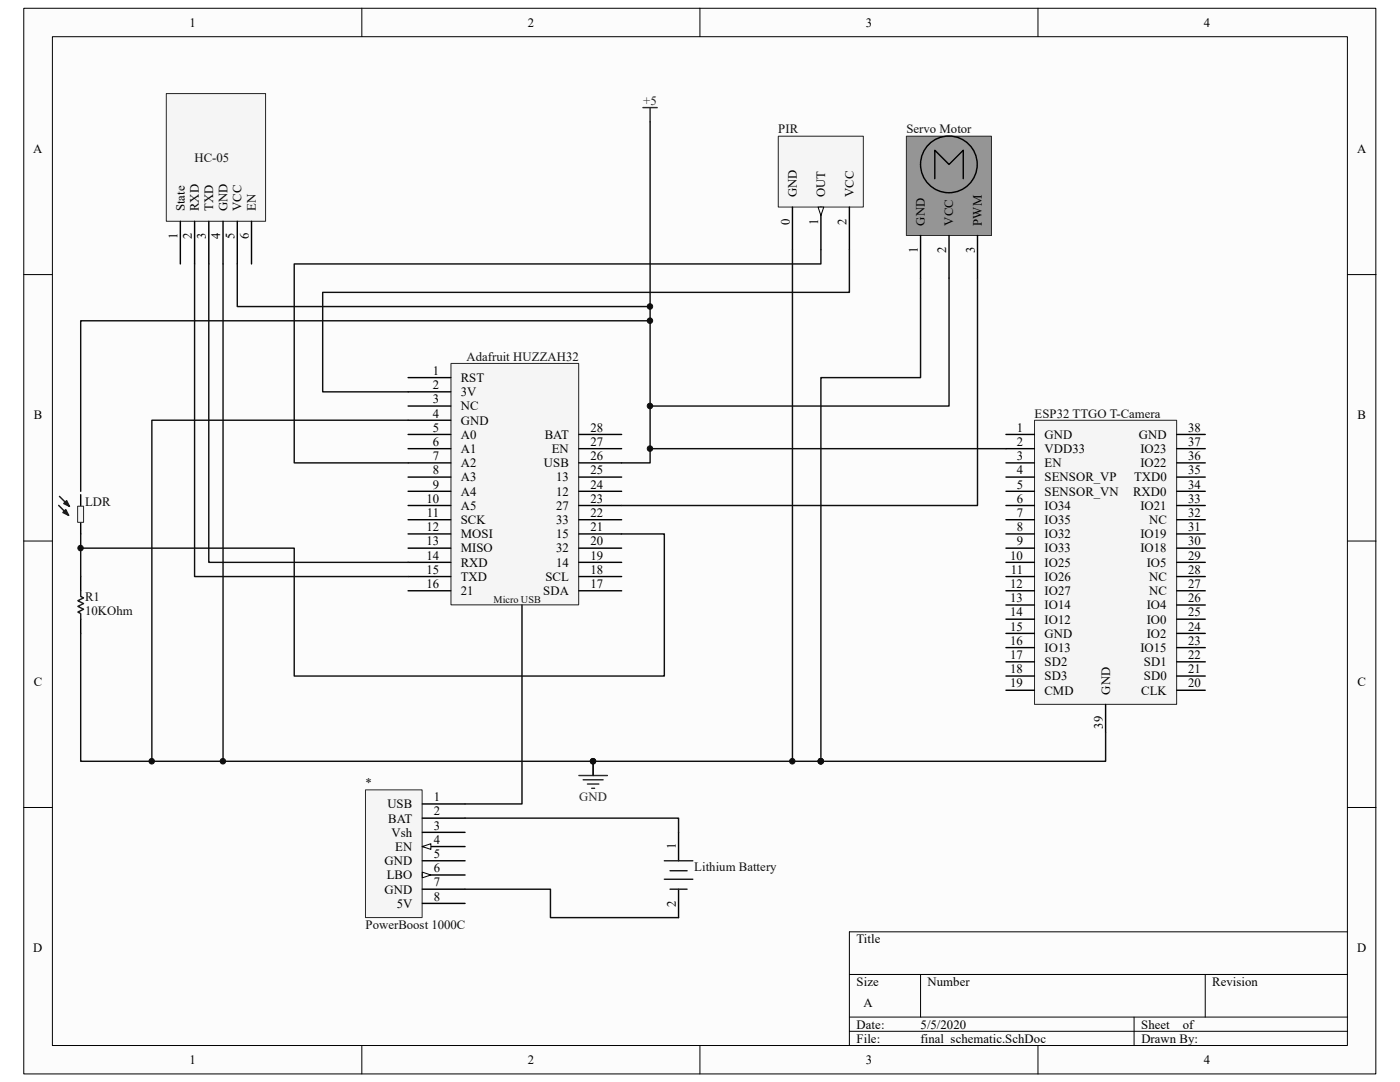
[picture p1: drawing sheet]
<svg xmlns="http://www.w3.org/2000/svg" width="279mm" height="216mm" viewBox="0 0 279 216" stroke-linecap="round" stroke-linejoin="round" font-family="sans-serif">
<path d="M4.8 1.7h269.8v212.6h-269.8z" fill="#fcfcfc"/>
<path d="M4.7 1.7h269.9v212.6h-269.9z" fill="none" stroke="#000" stroke-width=".2"/>
<path d="M10.5 7.4h258.4v201.2h-258.4z" fill="#fcfcfc"/>
<g fill="none" stroke="#000" stroke-width=".2">
<path d="M10.5 7.3h258.4v201.3h-258.4zM72.2 1.6v5.7M139.7 1.6v5.7M207.2 1.6v5.7M4.7 54.8h5.7M268.9 54.8h5.7M4.7 108h5.7M268.9 108h5.7M4.7 161.1h5.7M268.9 161.1h5.7M169.5 194.4h99.4M183.7 194.4v8.5"/>
<path d="M240.5 194.4v8.5M268.9 185.9h-99.4v22.7M72.2 208.6v5.7M139.7 208.6v5.7M169.5 202.9h99.4M169.5 205.8h99.4M207.2 208.6v5.7M226.3 202.9v5.7"/>
</g>
<path d="M90 72.6h25.5v48.1h-25.5z" fill="#f5f5f5"/>
<path d="M90 72.5h25.5v48.2h-25.5z" fill="none" stroke="#262626" stroke-width=".2"/>
<g fill="none" stroke="#000" stroke-width=".28">
<path d="M81.4 75.3h8.6M81.4 78.2h8.6M16.1 98.7v2.3M81.4 81h8.6M81.4 83.9h8.6M81.4 86.7h8.6M81.4 89.5h8.6M81.4 92.4h8.6M81.4 95.2h8.6M81.4 98h8.6M115.5 86.7h8.6M115.5 89.5h8.6"/>
<path d="M115.5 92.4h8.6M115.5 95.2h8.6M115.5 98h8.6M16.1 104.3v2.2M81.4 100.9h8.6M81.4 103.7h8.6M81.4 106.5h8.6M81.4 109.4h8.6M81.4 112.2h8.6M81.4 115h8.6M81.4 117.9h8.6M115.5 100.9h8.6"/>
<path d="M115.5 103.7h8.6M115.5 106.5h8.6M115.5 109.4h8.6M115.5 112.2h8.6M115.5 115h8.6M115.5 117.9h8.6"/>
</g>
<path d="M11.7 100.8l2 2" fill="none" stroke="#1c1c1c" stroke-width=".28"/>
<path d="M13.1 101.7l.6 1.1-1.1-.5z" fill="#1c1c1c" stroke="#1c1c1c" stroke-width=".28"/>
<path d="M15.5 101h1.2v3.2h-1.2z" fill="#f5f5f5"/>
<path d="M15.5 101h1.2v3.2h-1.2z" fill="none" stroke="#262626" stroke-width=".2"/>
<path d="M11.9 99.1l2 1.9M16.1 117.9v1.1l.6 .3-1.2 .6 1.2 .5-1.2 .6 1.2 .6-1.2 .5 .6 .3v1.2" fill="none" stroke="#1c1c1c" stroke-width=".28"/>
<path d="M12.7 100.5l.6-.6 .6 1.1z" fill="#1c1c1c" stroke="#1c1c1c" stroke-width=".28"/>
<path d="M16.1 115v2.9M16.1 123.6v2.8" fill="none" stroke="#000" stroke-width=".28"/>
<path d="M16.1 106.5v8.5" fill="none" stroke="#0e0e0e" stroke-width=".28"/>
<path d="M115.5 154.7h5.7M116.4 155.6h4M117.2 156.4h2.3M118.1 157.3h.6M118.4 151.9v2.8" fill="none" stroke="#262626" stroke-width=".28"/>
<circle cx="118.3" cy="151.9" r=".55" fill="#0e0e0e" stroke="#0e0e0e" stroke-width=".2"/>
<path d="M180.9 27.2h17v19.8h-17z" fill="#959595"/>
<path d="M180.9 27.2h17v19.8h-17z" fill="none" stroke="#262626" stroke-width=".2"/>
<g fill="none" stroke="#000" stroke-width=".28">
<path d="M186.6 35.6v-5.6l2.8 2.8 2.8-2.8v5.6M183.7 47v8.5M189.4 47v8.5M195.1 47v8.5"/>
<circle cx="189.4" cy="32.8" r="5.7"/>
</g>
<path d="M155.4 27.2h16.9v14.1h-16.9z" fill="#f5f5f5"/>
<path d="M155.3 27.2h17v14.1h-17z" fill="none" stroke="#262626" stroke-width=".2"/>
<path d="M158.1 41.3v8.5M163.8 41.3v8.5" fill="none" stroke="#000" stroke-width=".28"/>
<path d="M163.3 41.3h1.1l-.6 1.7z" fill="#fcfcfc" stroke="#000" stroke-width=".2"/>
<path d="M169.5 41.3v8.5" fill="none" stroke="#000" stroke-width=".28"/>
<path d="M33.2 18.7h19.8v25.5h-19.8z" fill="#f5f5f5"/>
<path d="M33.2 18.7h19.8v25.5h-19.8z" fill="none" stroke="#262626" stroke-width=".2"/>
<path d="M36 44.2v8.5M38.8 44.2v8.5M41.7 44.2v8.5M44.5 44.2v8.5M47.4 44.2v8.5M50.2 44.2v8.5" fill="none" stroke="#000" stroke-width=".28"/>
<path d="M206.5 83.9h28.3v56.6h-28.3z" fill="#f5f5f5"/>
<path d="M206.5 83.9h28.3v56.6h-28.3z" fill="none" stroke="#262626" stroke-width=".2"/>
<g fill="none" stroke="#000" stroke-width=".28">
<path d="M200.8 86.7h5.6M200.8 89.5h5.6M200.8 92.4h5.6M200.8 95.2h5.6M200.8 98h5.6M234.9 86.7h5.6M234.9 89.5h5.6M234.9 92.4h5.6M234.9 95.2h5.6M234.9 98h5.6M200.8 100.9h5.6M200.8 103.7h5.6"/>
<path d="M200.8 106.5h5.6M200.8 109.4h5.6M200.8 112.2h5.6M200.8 115h5.6M200.8 117.9h5.6M234.9 100.9h5.6M234.9 103.7h5.6M234.9 106.5h5.6M234.9 109.4h5.6M234.9 112.2h5.6M234.9 115h5.6M234.9 117.9h5.6"/>
<path d="M200.8 120.7h5.6M200.8 123.6h5.6M200.8 126.4h5.6M200.8 129.2h5.6M200.8 132.1h5.6M200.8 134.9h5.6M200.8 137.7h5.6M234.9 120.7h5.6M234.9 123.6h5.6M234.9 126.4h5.6M234.9 129.2h5.6M234.9 132.1h5.6"/>
<path d="M234.9 134.9h5.6M234.9 137.7h5.6M220.6 140.6v5.6"/>
</g>
<g fill="none" stroke="#0e0e0e" stroke-width=".28">
<path d="M129.7 24.3v68.1h-5.6M38.8 52.7v62.3h42.6M41.7 52.7v59.5h39.7M44.5 52.7v99.2M47.4 52.7v8.5h82.3M158.1 49.8v102.1M163.8 49.8v2.9h-105.1v39.7h22.7M169.5 49.8v8.5h-105.1v19.9h17M183.7 55.5v19.8h-19.9v76.6M189.4 55.5v25.5h-59.7M195.1 55.5v45.4h-71M129.7 64h-113.6v34"/>
<path d="M81.4 83.9h-51.1v68M129.7 89.5h71.1M124.1 106.5h8.5v28.4h-73.9v-25.5h-42.6M16.1 126.4v25.5h147.7M118.4 151.9v2.8M220.6 146.2v5.7h-56.8"/>
</g>
<g fill="#0e0e0e" stroke="#0e0e0e" stroke-width=".2">
<circle cx="118.3" cy="151.9" r=".55"/>
<circle cx="16.1" cy="109.4" r=".55"/>
<circle cx="163.8" cy="151.9" r=".55"/>
<circle cx="44.5" cy="151.9" r=".55"/>
<circle cx="30.3" cy="151.9" r=".55"/>
<circle cx="158.1" cy="151.9" r=".55"/>
<circle cx="129.7" cy="64" r=".55"/>
<circle cx="129.7" cy="81" r=".55"/>
<circle cx="129.7" cy="89.5" r=".55"/>
<circle cx="129.7" cy="61.2" r=".55"/>
</g>
<path d="M128.3 21.5h2.9M129.7 21.5v2.8" fill="none" stroke="#262626" stroke-width=".28"/>
<path d="M73 157.6h11.2v25.5h-11.2z" fill="#f5f5f5"/>
<path d="M72.9 157.6h11.3v25.5h-11.3z" fill="none" stroke="#262626" stroke-width=".2"/>
<path d="M84.3 177.4h8.5M84.3 174.6h8.5M84.3 180.3h8.5" fill="none" stroke="#000" stroke-width=".28"/>
<path d="M84.3 174l1.7 .6-1.7 .6z" fill="#fcfcfc" stroke="#000" stroke-width=".2"/>
<path d="M84.3 171.8h8.5M84.3 168.9h8.5" fill="none" stroke="#000" stroke-width=".28"/>
<path d="M84.3 168.9l1.7-.5v1.1z" fill="#fcfcfc" stroke="#000" stroke-width=".2"/>
<path d="M84.3 166.1h8.5M84.3 163.3h8.5M84.3 160.4h8.5M135.4 166.1v5.7M135.4 177.4v5.7" fill="none" stroke="#000" stroke-width=".28"/>
<path d="M132.6 175.4h5.7M132.6 171.8h5.7M133.7 173.7h3.4M133.7 177.4h3.4" fill="none" stroke="#1c1c1c" stroke-width=".28"/>
<path d="M104.2 120.7v39.7h-11.4M92.8 163.3h42.6v2.8M92.8 177.4h17.1v5.7h25.5" fill="none" stroke="#0e0e0e" stroke-width=".28"/>
<g font-size="2.5">
<text x="37.8" y="5.3">1</text>
<text x="105.3" y="5.3">2</text>
<text x="172.8" y="5.3">3</text>
<text x="240.2" y="5.3">4</text>
<text x="6.6" y="30.5">A</text>
<text x="270.8" y="30.5">A</text>
<text x="159" y="39.3" transform="rotate(-90 159 39.3)">GND</text>
<text x="164.7" y="39.3" transform="rotate(-90 164.7 39.3)">OUT</text>
<text x="170.4" y="39.3" transform="rotate(-90 170.4 39.3)">VCC</text>
<text x="35.4" y="47.7" transform="rotate(-90 35.4 47.7)">1</text>
<text x="36.9" y="42.2" transform="rotate(-90 36.9 42.2)">State</text>
<text x="38.3" y="47.7" transform="rotate(-90 38.3 47.7)">2</text>
<text x="39.7" y="42.2" transform="rotate(-90 39.7 42.2)">RXD</text>
<text x="41.1" y="47.7" transform="rotate(-90 41.1 47.7)">3</text>
<text x="42.5" y="42.2" transform="rotate(-90 42.5 42.2)">TXD</text>
<text x="43.9" y="47.7" transform="rotate(-90 43.9 47.7)">4</text>
<text x="45.4" y="42.2" transform="rotate(-90 45.4 42.2)">GND</text>
<text x="46.8" y="47.7" transform="rotate(-90 46.8 47.7)">5</text>
<text x="48.2" y="42.2" transform="rotate(-90 48.2 42.2)">VCC</text>
<text x="49.7" y="47.7" transform="rotate(-90 49.7 47.7)">6</text>
<text x="51.1" y="42.2" transform="rotate(-90 51.1 42.2)">EN</text>
<text x="157.6" y="44.9" transform="rotate(-90 157.6 44.9)">0</text>
<text x="163.3" y="44.9" transform="rotate(-90 163.3 44.9)">1</text>
<text x="169" y="44.9" transform="rotate(-90 169 44.9)">2</text>
<text x="184.6" y="45" transform="rotate(-90 184.6 45)">GND</text>
<text x="190.2" y="45" transform="rotate(-90 190.2 45)">VCC</text>
<text x="196" y="45" transform="rotate(-90 196 45)">PWM</text>
<text x="183.2" y="50.5" transform="rotate(-90 183.2 50.5)">1</text>
<text x="188.8" y="50.5" transform="rotate(-90 188.8 50.5)">2</text>
<text x="194.5" y="50.5" transform="rotate(-90 194.5 50.5)">3</text>
<text x="86.4" y="74.8">1</text>
<text x="86.4" y="77.6">2</text>
<text x="91.9" y="76.2">RST</text>
<text x="6.7" y="83.7">B</text>
<text x="86.4" y="80.5">3</text>
<text x="86.4" y="83.3">4</text>
<text x="91.9" y="79">3V</text>
<text x="91.9" y="81.9">NC</text>
<text x="270.9" y="83.7">B</text>
<text x="86.4" y="86.1">5</text>
<text x="86.4" y="89">6</text>
<text x="91.9" y="84.7">GND</text>
<text x="91.9" y="87.5">A0</text>
<text x="108.7" y="87.5">BAT</text>
<text x="117.8" y="89">27</text>
<text x="117.8" y="86.1">28</text>
<text x="202.9" y="86.1">1</text>
<text x="202.9" y="89">2</text>
<text x="208.4" y="87.5">GND</text>
<text x="227.3" y="87.5">GND</text>
<text x="237.1" y="89">37</text>
<text x="237.1" y="86.1">38</text>
<text x="86.4" y="91.8">7</text>
<text x="86.4" y="94.7">8</text>
<text x="91.9" y="90.4">A1</text>
<text x="91.9" y="93.2">A2</text>
<text x="108.5" y="93.2">USB</text>
<text x="110.1" y="90.4">EN</text>
<text x="117.8" y="94.7">25</text>
<text x="117.8" y="91.8">26</text>
<text x="202.9" y="91.8">3</text>
<text x="202.9" y="94.7">4</text>
<text x="208.4" y="90.4">VDD33</text>
<text x="208.4" y="93.2">EN</text>
<text x="227.6" y="93.2">IO22</text>
<text x="227.6" y="90.4">IO23</text>
<text x="237.1" y="94.7">35</text>
<text x="237.1" y="91.8">36</text>
<text x="85.1" y="100.3">10</text>
<text x="86.4" y="97.5">9</text>
<text x="91.9" y="96.1">A3</text>
<text x="91.9" y="98.9">A4</text>
<text x="91.9" y="101.7">A5</text>
<text x="111" y="101.7">27</text>
<text x="111" y="98.9">12</text>
<text x="111" y="96.1">13</text>
<text x="117.8" y="100.3">23</text>
<text x="117.8" y="97.5">24</text>
<text x="202.9" y="97.5">5</text>
<text x="202.9" y="100.3">6</text>
<text x="208.4" y="96.1">SENSOR_VP</text>
<text x="208.4" y="98.9">SENSOR_VN</text>
<text x="208.4" y="101.7">IO34</text>
<text x="226.1" y="98.9">RXD0</text>
<text x="226.3" y="96.1">TXD0</text>
<text x="227.6" y="101.7">IO21</text>
<text x="237.1" y="100.3">33</text>
<text x="237.1" y="97.5">34</text>
<text x="85.1" y="106">12</text>
<text x="85.2" y="103.2">11</text>
<text x="91.9" y="104.6">SCK</text>
<text x="91.9" y="107.4">MOSI</text>
<text x="111" y="107.4">15</text>
<text x="111" y="104.6">33</text>
<text x="117.8" y="106">21</text>
<text x="117.8" y="103.2">22</text>
<text x="202.9" y="103.2">7</text>
<text x="202.9" y="106">8</text>
<text x="208.4" y="104.6">IO35</text>
<text x="208.4" y="107.4">IO32</text>
<text x="227.6" y="107.4">IO19</text>
<text x="229.3" y="104.6">NC</text>
<text x="237.1" y="106">31</text>
<text x="237.1" y="103.2">32</text>
<text x="85.1" y="108.8">13</text>
<text x="85.1" y="111.7">14</text>
<text x="91.9" y="110.2">MISO</text>
<text x="91.9" y="113.1">RXD</text>
<text x="111" y="113.1">14</text>
<text x="111" y="110.2">32</text>
<text x="117.8" y="111.7">19</text>
<text x="117.8" y="108.8">20</text>
<text x="201.6" y="111.7">10</text>
<text x="202.9" y="108.8">9</text>
<text x="208.4" y="110.2">IO33</text>
<text x="208.4" y="113.1">IO25</text>
<text x="227.6" y="110.2">IO18</text>
<text x="228.9" y="113.1">IO5</text>
<text x="237.1" y="111.7">29</text>
<text x="237.1" y="108.8">30</text>
<text x="85.1" y="114.5">15</text>
<text x="85.1" y="117.3">16</text>
<text x="91.9" y="115.9">TXD</text>
<text x="91.9" y="118.7">21</text>
<text x="108.4" y="118.7">SDA</text>
<text x="108.8" y="115.9">SCL</text>
<text x="117.8" y="117.3">17</text>
<text x="117.8" y="114.5">18</text>
<text x="201.6" y="117.3">12</text>
<text x="201.7" y="114.5">11</text>
<text x="208.4" y="115.9">IO26</text>
<text x="208.4" y="118.7">IO27</text>
<text x="229.3" y="118.7">NC</text>
<text x="229.3" y="115.9">NC</text>
<text x="237.1" y="117.3">27</text>
<text x="237.1" y="114.5">28</text>
<text x="201.6" y="120.2">13</text>
<text x="201.6" y="123">14</text>
<text x="201.6" y="125.8">15</text>
<text x="208.4" y="121.6">IO14</text>
<text x="208.4" y="124.4">IO12</text>
<text x="228.9" y="124.4">IO0</text>
<text x="228.9" y="121.6">IO4</text>
<text x="237.1" y="125.8">24</text>
<text x="237.1" y="123">25</text>
<text x="237.1" y="120.2">26</text>
<text x="201.6" y="128.7">16</text>
<text x="201.6" y="131.5">17</text>
<text x="208.4" y="127.3">GND</text>
<text x="208.4" y="130.1">IO13</text>
<text x="227.6" y="130.1">IO15</text>
<text x="228.9" y="127.3">IO2</text>
<text x="237.1" y="131.5">22</text>
<text x="237.1" y="128.7">23</text>
<text x="6.7" y="136.8">C</text>
<text x="201.6" y="134.3">18</text>
<text x="201.6" y="137.2">19</text>
<text x="208.4" y="132.9">SD2</text>
<text x="208.4" y="135.8">SD3</text>
<text x="228.3" y="135.8">SD0</text>
<text x="228.3" y="132.9">SD1</text>
<text x="237.1" y="137.2">20</text>
<text x="237.1" y="134.3">21</text>
<text x="270.9" y="136.8">C</text>
<text x="208.4" y="138.6">CMD</text>
<text x="221.5" y="138.6" transform="rotate(-90 221.5 138.6)">GND</text>
<text x="227.8" y="138.6">CLK</text>
<text x="220.1" y="145.4" transform="rotate(-90 220.1 145.4)">39</text>
<text x="77.3" y="161.3">USB</text>
<text x="86.6" y="159.9">1</text>
<text x="77.5" y="164.1">BAT</text>
<text x="78.1" y="167">Vsh</text>
<text x="86.6" y="165.5">3</text>
<text x="86.6" y="162.7">2</text>
<text x="76.8" y="172.6">GND</text>
<text x="78.9" y="169.8">EN</text>
<text x="86.6" y="171.2">5</text>
<text x="86.6" y="168.4">4</text>
<text x="134.9" y="169.5" transform="rotate(-90 134.9 169.5)">1</text>
<text x="76.8" y="178.3">GND</text>
<text x="77.2" y="175.5">LBO</text>
<text x="86.6" y="179.7">8</text>
<text x="86.6" y="176.9">7</text>
<text x="86.6" y="174">6</text>
<text x="79.2" y="181.1">5V</text>
<text x="134.9" y="181" transform="rotate(-90 134.9 181)">2</text>
<text x="6.6" y="190">D</text>
<text x="170.9" y="188.2">Title</text>
<text x="270.8" y="190">D</text>
<text x="170.9" y="196.7">Size</text>
<text x="185.1" y="196.7">Number</text>
<text x="241.9" y="196.7">Revision</text>
<text x="172.3" y="201">A</text>
<text x="170.9" y="205.2">Date:</text>
<text x="170.9" y="208.1">File:</text>
<text x="183.7" y="208.1">final_schematic.SchDoc</text>
<text x="183.7" y="205.2">5/5/2020</text>
<text x="227.8" y="205.2">Sheet</text>
<text x="227.8" y="208.1">Drawn By:</text>
<text x="236" y="205.2">of</text>
<text x="37.8" y="212.3">1</text>
<text x="105.3" y="212.3">2</text>
<text x="172.8" y="212.3">3</text>
<text x="240.2" y="212.3">4</text>
</g>
<g font-size="2.5" fill="#262626">
<text x="128.4" y="20.9">+5</text>
<text x="115.6" y="159.9">GND</text>
</g>
<g font-size="2.5" fill="#0e0e0e">
<text x="155.3" y="26.6">PIR</text>
<text x="180.9" y="26.6">Servo Motor</text>
<text x="38.8" y="32.3">HC-05</text>
<text x="93.1" y="72">Adafruit HUZZAH32</text>
<text x="206.5" y="83.3">ESP32 TTGO T-Camera</text>
<text x="17" y="101">LDR</text>
<text x="17" y="119.9">R1</text>
<text x="17" y="122.7">10KOhm</text>
<text x="72.9" y="157">*</text>
<text x="138.6" y="173.7">Lithium Battery</text>
<text x="72.9" y="185.4">PowerBoost 1000C</text>
</g>
<text font-size="2" fill="#0e0e0e" x="98.5" y="120.3">Micro USB</text>
</svg>
